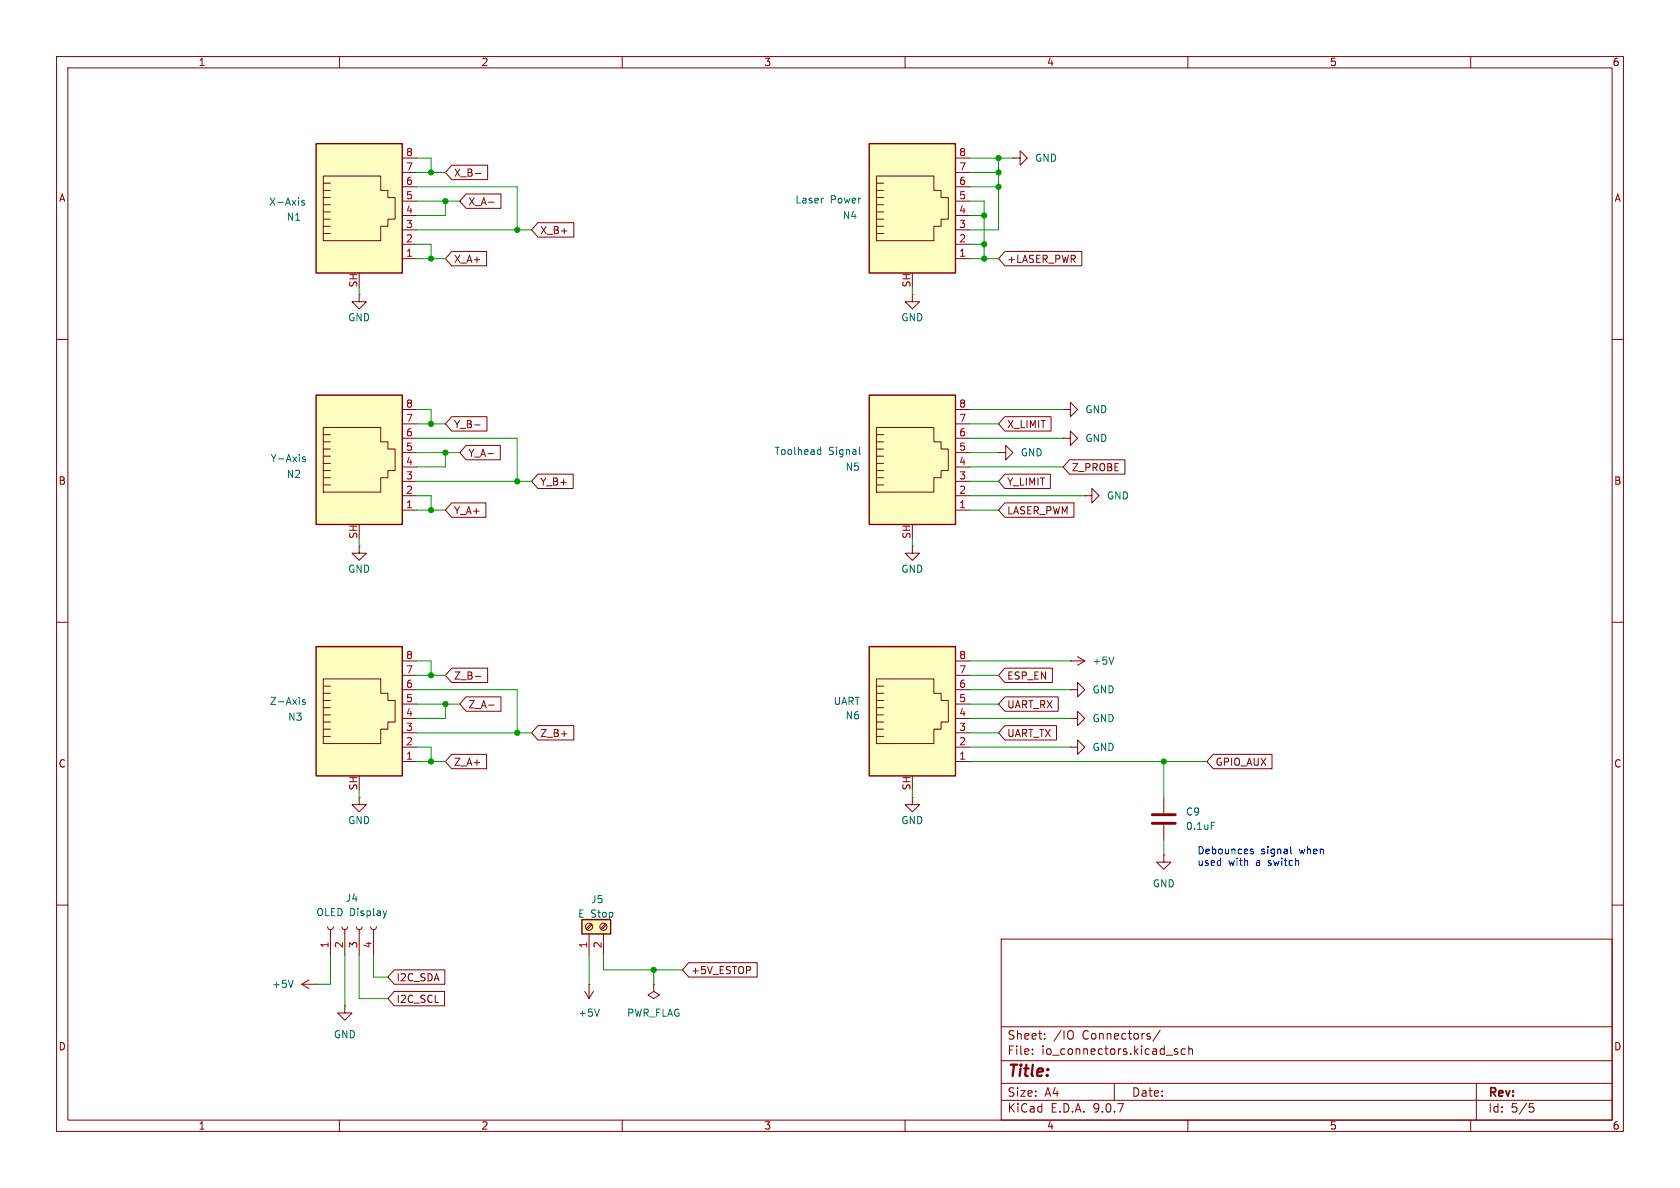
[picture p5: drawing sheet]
<svg xmlns="http://www.w3.org/2000/svg" width="297mm" height="210mm" viewBox="0 0 297 210" stroke-linecap="round" stroke-linejoin="round" font-family="sans-serif">
<g fill="none" stroke="#840000" stroke-width=".18">
<path d="M10 10h277v190h-277zM12 12h273v186h-273zM60 10v2M110 10v2M160 10v2M210 10v2M260 10v2M10 60h2M285 60h2M10 110h2M285 110h2M10 160h2"/>
<path d="M177 166h108v32h-108zM285 160h2M60 198v2M110 198v2M160 198v2M177 194.5h108M177 191.5h108M177 187.5h108M177 181.5h108M182.5 186.3v.1M182.5 185.5v.1M184.7 183.6v.1"/>
<path d="M184.7 182.8v.1M189.5 182.3a1.07 1.07 0 0 1 0 1.3M197 191.5v3M205.1 182.1l-1.3 2M208.2 185.5l-.4-.1-.2 .2 .1 .2 .5 .2v.3h-.6M209.5 185.5l-.4-.1-.3 .3v.4l.2 .2h.5M210 198v2M210.2 185.5l.2-.1 .3 .1 .1 .9M210.2 184.9v1.5M260 198v2M261 191.5v6.5M270.4 195.1h.7"/>
<path d="M270.5 195.7h.4l.3 .3-.2 .5-.5 .1"/>
</g>
<path d="M102.9 162.6h5v2.5h-5z" fill="#ffffc2"/>
<path d="M102.9 162.6h5v2.5h-5z" fill="none" stroke="#840000" stroke-width=".25"/>
<g fill="none" stroke="#840000" stroke-width=".18">
<path d="M63.5 52.1v1.2h1.3l-1.3 1.3-1.3-1.3h1.3M63.5 52.1h.1M189.2 121.9h1.3v-1.2l1.3 1.2-1.3 1.3v-1.3M189.2 121.9h.1M189.2 127h1.3v-1.3l1.3 1.3-1.3 1.3v-1.3M189.2 127h.1M189.2 132.1h1.3v-1.3l1.3 1.3-1.3 1.3v-1.3M189.2 132.1h.1M161.3 141v1.2h1.3l-1.3 1.3-1.3-1.3h1.3M161.3 141h.1M104.1 165.1v3.8M104.5 163.3l-.9 .9"/>
<path d="M104.6 163.5l-.8 .9M106.7 165.1v3.8M107 163.3l-.8 .9M107.2 163.5l-.9 .9"/>
<circle cx="104.1" cy="163.8" r=".63"/>
<circle cx="106.7" cy="163.8" r=".63"/>
</g>
<path d="M153.7 114.3h15.2v22.9h-15.2z" fill="#ffffc2"/>
<g fill="none" stroke="#840000" stroke-width=".18">
<path d="M191.8 87.6h1.2v-1.2l1.3 1.2-1.3 1.3v-1.3M191.8 87.6h.1M168.9 116.8h2.5M168.9 119.4h2.5M154.9 125.1h1.3M154.9 126.4h1.3M154.9 127.6h1.3M154.9 128.9h1.3M154.9 130.2h1.3M154.9 120h10.2v2.6h1.3v1.2h1.2v3.8h-1.2v1.3h-1.3v2.5h-10.2zM154.9 123.8h1.3M154.9 121.3h1.3"/>
<path d="M154.9 122.6h1.3M168.9 121.9h2.5M168.9 124.5h2.5M168.9 127h2.5M168.9 129.5h2.5M168.9 132.1h2.5M168.9 134.6h2.5"/>
</g>
<path d="M153.7 114.3h15.2v22.9h-15.2z" fill="none" stroke="#840000" stroke-width=".25"/>
<path d="M55.9 69.9h15.2v22.8h-15.2z" fill="#ffffc2"/>
<g fill="none" stroke="#840000" stroke-width=".18">
<path d="M57.1 75.6h10.2v2.5h1.3v1.3h1.2v3.8h-1.2v1.3h-1.3v2.5h-10.2zM57.1 79.4h1.3M57.1 76.8h1.3M57.1 78.1h1.3M71.1 72.4h2.6M71.1 74.9h2.6M71.1 77.5h2.6M57.1 80.6h1.3M57.1 81.9h1.3M57.1 83.2h1.3M57.1 84.5h1.3M57.1 85.7h1.3"/>
<path d="M63.5 96.5v1.3h1.3l-1.3 1.3-1.3-1.3h1.3M63.5 96.5h.1M71.1 80h2.6M71.1 82.6h2.6M71.1 85.1h2.6M71.1 87.6h2.6M71.1 90.2h2.6M205.7 151.1v1.3h1.3l-1.3 1.3-1.2-1.3h1.2M205.7 151.1h.1M53.3 174l1.3 .8M53.3 174h2.6M54.6 173.2l-1.3 .8"/>
<path d="M55.9 174h.1M57.9 163.8l.2 .4 .3 .1 .4-.1 .1-.4M58.4 164.3v4.6M60.5 163.8l.1 .4 .4 .1 .3-.1 .2-.4M61 177.8v1.3h1.2l-1.2 1.2-1.3-1.2h1.3M61 177.8h.1M61 164.3v4.6M63 163.8l.1 .4 .4 .1 .4-.1 .1-.4M63.5 164.3v4.6M65.5 163.8l.2 .4 .3 .1 .4-.1 .1-.4M66 164.3v4.6M103.4 175.3l.7 1.2"/>
<path d="M104.1 174h.1M104.1 174v2.5M104.9 175.3l-.8 1.2M115.6 174v1.3l1 .6-1 .6-1-.6 1-.6M115.6 174h.1"/>
</g>
<path d="M55.9 69.9h15.2v22.8h-15.2z" fill="none" stroke="#840000" stroke-width=".25"/>
<path d="M53.9 80.8h-.3l-.1 .1v.2l.4 .1v.3h-.4M51.8 173.3l-.4 1.3M68.3 161l-.3 .9M106 178.4l-.5 1.2" fill="none" stroke="#006464" stroke-width=".18"/>
<path d="M55.9 25.4h15.2v22.9h-15.2z" fill="#ffffc2"/>
<g fill="none" stroke="#840000" stroke-width=".18">
<path d="M57.1 36.2h1.3M57.1 37.5h1.3M57.1 38.7h1.3M57.1 31.1h10.2v2.6h1.3v1.2h1.2v3.8h-1.2v1.3h-1.3v2.5h-10.2zM57.1 34.9h1.3M57.1 32.4h1.3M57.1 33.7h1.3M71.1 27.9h2.6M71.1 30.5h2.6M71.1 33h2.6M71.1 35.6h2.6M71.1 38.1h2.6"/>
<path d="M179.1 27.9h1.2v-1.2l1.3 1.2-1.3 1.3v-1.3M179.1 27.9h.1M57.1 40h1.3M57.1 41.3h1.3M71.1 40.6h2.6M71.1 43.2h2.6M71.1 45.7h2.6M63.5 141v1.2h1.3l-1.3 1.3-1.3-1.3h1.3M63.5 141h.1"/>
</g>
<path d="M55.9 25.4h15.2v22.9h-15.2z" fill="none" stroke="#840000" stroke-width=".25"/>
<path d="M53.8 35.5l-.3-.1-.2 .2 .1 .2 .4 .1v.3h-.5" fill="none" stroke="#006464" stroke-width=".18"/>
<path d="M153.7 69.9h15.2v22.8h-15.2z" fill="#ffffc2"/>
<g fill="none" stroke="#840000" stroke-width=".18">
<path d="M161.3 52.1v1.2h1.3l-1.3 1.3-1.3-1.3h1.3M161.3 52.1h.1M154.9 75.6h10.2v2.5h1.3v1.3h1.2v3.8h-1.2v1.3h-1.3v2.5h-10.2zM154.9 79.4h1.3M154.9 76.8h1.3M154.9 78.1h1.3M168.9 72.4h2.5M168.9 74.9h2.5M168.9 77.5h2.5M154.9 80.6h1.3M154.9 81.9h1.3M154.9 83.2h1.3"/>
<path d="M154.9 84.5h1.3M154.9 85.7h1.3M168.9 80h2.5M168.9 82.6h2.5M168.9 85.1h2.5M168.9 87.6h2.5M168.9 90.2h2.5"/>
</g>
<path d="M153.7 69.9h15.2v22.8h-15.2z" fill="none" stroke="#840000" stroke-width=".25"/>
<path d="M144.6 79.5h.5M145.1 79.1v1.2M151.9 79.1v1.1l.2 .1M144.6 80.3h.5" fill="none" stroke="#006464" stroke-width=".18"/>
<path d="M153.7 25.4h15.2v22.9h-15.2z" fill="#ffffc2"/>
<g fill="none" stroke="#840000" stroke-width=".18">
<path d="M154.9 36.2h1.3M154.9 37.5h1.3M154.9 38.7h1.3M154.9 31.1h10.2v2.6h1.3v1.2h1.2v3.8h-1.2v1.3h-1.3v2.5h-10.2zM154.9 34.9h1.3M154.9 32.4h1.3M154.9 33.7h1.3M168.9 27.9h2.5M168.9 30.5h2.5M168.9 33h2.5M168.9 35.6h2.5M168.9 38.1h2.5"/>
<path d="M154.9 40h1.3M154.9 41.3h1.3M168.9 40.6h2.5M168.9 43.2h2.5M168.9 45.7h2.5M188 77.5h1.2v-1.3l1.3 1.3-1.3 1.2v-1.2M188 77.5h.1M188 72.4h1.2v-1.3l1.3 1.3-1.3 1.3v-1.3M188 72.4h.1M161.3 96.5v1.3h1.3l-1.3 1.3-1.3-1.3h1.3M161.3 96.5h.1M176.5 80h1.3v-1.3l1.3 1.3-1.3 1.3v-1.3"/>
<path d="M176.5 80h.1M205.7 141v2.8M205.7 145.8v2.8"/>
</g>
<path d="M153.7 25.4h15.2v22.9h-15.2z" fill="none" stroke="#840000" stroke-width=".25"/>
<path d="M145.5 35h.1M214.1 145.4h.6" fill="none" stroke="#006464" stroke-width=".18"/>
<path d="M203.7 144h4.1M203.7 145.5h4.1" fill="none" stroke="#840000" stroke-width=".51"/>
<path d="M55.9 114.3h15.2v22.9h-15.2z" fill="#ffffc2"/>
<g fill="none" stroke="#840000" stroke-width=".18">
<path d="M79.9 29.2h6.3v2.6h-6.3l-1.2-1.3zM82.4 34.3h6.2v2.5h-6.2l-1.1-1.2zM84 30.7h1M86.4 35.7h.9M95.1 39.4h6.3v2.5h-6.3l-1.1-1.3zM79.9 44.4h6.1v2.6h-6.1l-1.2-1.3zM177.6 44.4h13.7v2.6h-13.7l-1.1-1.3zM79.9 73.7h6.2v2.5h-6.2l-1.2-1.3zM82.4 78.7h6v2.6h-6l-1.1-1.3zM83.9 75.1h1M177.6 73.7h8.2v2.5h-8.2l-1.1-1.3zM79.9 88.9h6v2.5h-6l-1.2-1.2z"/>
<path d="M86.3 80.2h.9M95.1 83.8h6.2v2.6h-6.2l-1.1-1.3zM177.6 83.8h8.1v2.6h-8.1l-1.1-1.3zM177.6 88.9h12.3v2.5h-12.3l-1.1-1.2zM189.1 81.3h9.8v2.5h-9.8l-1.1-1.2zM71.1 116.8h2.6M71.1 119.4h2.6M79.9 118.1h6.3v2.6h-6.3l-1.2-1.3zM84 119.6h1M177.6 118.1h8.5v2.6h-8.5l-1.1-1.3zM189.2 116.8h.1M189.2 116.8h2.6"/>
<path d="M190.5 116.1l1.3 .7M191.8 116.8l-1.3 .8M57.1 125.1h1.3M57.1 126.4h1.3M57.1 127.6h1.3M57.1 128.9h1.3M57.1 130.2h1.3M57.1 120h10.2v2.6h1.3v1.2h1.2v3.8h-1.2v1.3h-1.3v2.5h-10.2zM57.1 123.8h1.3M57.1 121.3h1.3M57.1 122.6h1.3M71.1 121.9h2.6"/>
<path d="M71.1 124.5h2.6M71.1 127h2.6M71.1 129.5h2.6M71.1 132.1h2.6M71.1 134.6h2.6M79.9 133.3h6.1v2.6h-6.1l-1.2-1.3zM82.4 123.2h6.2v2.5h-6.2l-1.1-1.2zM86.4 124.6h.9M95.1 128.3h6.3v2.5h-6.3l-1.1-1.3zM177.6 123.2h9.5v2.5h-9.5l-1.1-1.2zM177.6 128.3h9.2v2.5h-9.2l-1.1-1.3zM214.5 133.3h10.4v2.6h-10.4l-1.1-1.3z"/>
<path d="M69.7 171.4h8.9v2.6h-8.9l-1.1-1.3zM69.7 175.3h8.9v2.5h-8.9l-1.1-1.3zM121.8 170.2h12.1v2.5h-12.1l-1.2-1.2z"/>
</g>
<path d="M55.9 114.3h15.2v22.9h-15.2z" fill="none" stroke="#840000" stroke-width=".25"/>
<path d="M196.9 116.1l-.4 1.3M53.9 123.7h-.3l-.1 .2v.1l.4 .2v.3h-.4" fill="none" stroke="#006464" stroke-width=".18"/>
<g fill="none" stroke="#009600" stroke-width=".18">
<path d="M73.7 27.9h2.5v2.6M73.7 33h17.7v7.6M73.7 35.6h7.6M73.7 30.5h5M78.7 35.6v2.5h-5M171.4 33h5.1M171.4 35.6h2.6v10.1M171.4 30.5h5.1M171.4 27.9h7.7M171.4 38.1h2.6M176.5 27.9v12.7h-5.1M63.5 50.8v1.3"/>
<path d="M73.7 43.2h2.5v2.5M73.7 45.7h5M73.7 40.6h20.3M161.3 50.8v1.3M171.4 45.7h5.1M171.4 43.2h2.6M73.7 72.4h2.5v2.5M73.7 77.5h17.7v7.6M73.7 74.9h5M171.4 77.5h16.6M171.4 72.4h16.6M171.4 74.9h5.1"/>
<path d="M63.5 95.3v1.2M73.7 87.6h2.5v2.6M73.7 90.2h5M73.7 80h7.6M73.7 85.1h20.3M78.7 80v2.6h-5M161.3 95.3v1.2M171.4 90.2h5.1M171.4 87.6h20.4M171.4 82.6h16.6M171.4 80h5.1M171.4 85.1h5.1"/>
<path d="M73.7 116.8h2.5v2.6M73.7 119.4h5M171.4 119.4h5.1M171.4 116.8h17.8M63.5 139.7v1.3M73.7 132.1h2.5v2.5M73.7 134.6h5M73.7 129.5h20.3M73.7 121.9h17.7v7.6M73.7 124.5h7.6M78.7 124.5v2.5h-5M161.3 139.7v1.3"/>
<path d="M171.4 127h17.8M171.4 134.6h42M171.4 129.5h5.1M171.4 121.9h17.8M171.4 124.5h5.1M171.4 132.1h17.8M205.7 134.6v6.4M205.7 148.6v2.5M58.4 168.9v5.1h-2.5M61 168.9v8.9M63.5 168.9v7.6h5.1M66 168.9v3.8h2.6"/>
<path d="M104.1 168.9v5.1M106.7 168.9v2.6h13.9M115.6 171.5v2.5"/>
</g>
<path d="M221.1 150.3l.5 .4-.2 .2h-.3M221.5 150.1h-.3l-.1 .2M228.2 149.7v1.1l.2 .1" fill="none" stroke="#0000c2" stroke-width=".18"/>
<g fill="#009600" stroke="#009600" stroke-width=".18">
<circle cx="205.7" cy="134.6" r=".46"/>
<circle cx="115.6" cy="171.5" r=".46"/>
<circle cx="76.2" cy="90.2" r=".46"/>
<circle cx="78.7" cy="124.5" r=".46"/>
<circle cx="76.2" cy="134.6" r=".46"/>
<circle cx="76.2" cy="119.4" r=".46"/>
<circle cx="174" cy="45.7" r=".46"/>
<circle cx="176.5" cy="30.5" r=".46"/>
<circle cx="174" cy="38.1" r=".46"/>
<circle cx="176.5" cy="33" r=".46"/>
<circle cx="176.5" cy="27.9" r=".46"/>
<circle cx="174" cy="43.2" r=".46"/>
<circle cx="91.4" cy="85.1" r=".46"/>
<circle cx="91.4" cy="40.6" r=".46"/>
<circle cx="91.4" cy="129.5" r=".46"/>
<circle cx="76.2" cy="74.9" r=".46"/>
<circle cx="78.7" cy="80" r=".46"/>
<circle cx="76.2" cy="45.7" r=".46"/>
<circle cx="76.2" cy="30.5" r=".46"/>
<circle cx="78.7" cy="35.6" r=".46"/>
</g>
<text font-size="2.8" fill="#840000" x="178" y="190.9">Title:</text>
<g font-size="2.1" fill="#840000">
<text x="178" y="184">Sheet:</text>
<text x="186.2" y="184">/IO</text>
<text x="191.4" y="184">Connectors/</text>
<text x="178" y="186.7">File:</text>
<text x="184.1" y="186.7">io_connectors.kicad_sch</text>
<text x="178" y="196.9">KiCad</text>
<text x="178" y="194.1">Size:</text>
<text x="184.7" y="194.1">A4</text>
<text x="185.7" y="196.9">E.D.A.</text>
<text x="193.3" y="196.9">9.0.7</text>
<text x="200" y="194.1">Date:</text>
<text x="263" y="194.3">Rev:</text>
<text x="263" y="196.9">Id:</text>
<text x="267.1" y="196.9">5/5</text>
</g>
<g font-size="1.8" fill="#840000">
<text x="35" y="11.9">1</text>
<text x="85" y="11.9">2</text>
<text x="135" y="11.9">3</text>
<text x="185" y="11.9">4</text>
<text x="235" y="11.9">5</text>
<text x="285" y="11.9">6</text>
<text x="10.3" y="35.9">A</text>
<text x="80.2" y="31.4">X_B-</text>
<text x="285.3" y="35.9">A</text>
<text x="82.7" y="36.5">X_A-</text>
<text x="95.4" y="41.6">X_B+</text>
<text x="80.2" y="46.7">X_A+</text>
<text x="178" y="46.7">+LASER_PWR</text>
<text x="80.2" y="75.9">Y_B-</text>
<text x="178" y="75.9">X_LIMIT</text>
<text x="82.7" y="81">Y_A-</text>
<text x="189.4" y="83.5">Z_PROBE</text>
<text x="10.3" y="85.9">B</text>
<text x="95.4" y="86">Y_B+</text>
<text x="178" y="86">Y_LIMIT</text>
<text x="285.3" y="85.9">B</text>
<text x="80.2" y="91.1">Y_A+</text>
<text x="178" y="91.1">LASER_PWM</text>
<text x="80.2" y="120.3">Z_B-</text>
<text x="82.7" y="125.4">Z_A-</text>
<text x="178" y="125.4">UART_RX</text>
<text x="178" y="120.3">ESP_EN</text>
<text x="95.4" y="130.5">Z_B+</text>
<text x="178" y="130.5">UART_TX</text>
<text x="10.3" y="135.9">C</text>
<text x="80.2" y="135.6">Z_A+</text>
<text x="214.8" y="135.6">GPIO_AUX</text>
<text x="285.3" y="135.9">C</text>
<text x="70" y="173.7">I2C_SDA</text>
<text x="122.1" y="172.4">+5V_ESTOP</text>
<text x="70" y="177.5">I2C_SCL</text>
<text x="10.3" y="185.9">D</text>
<text x="285.3" y="185.9">D</text>
<text x="35" y="199.9">1</text>
<text x="85" y="199.9">2</text>
<text x="135" y="199.9">3</text>
<text x="185" y="199.9">4</text>
<text x="235" y="199.9">5</text>
<text x="285" y="199.9">6</text>
</g>
<g font-size="1.8" fill="#a90000">
<text x="71.7" y="27.7">8</text>
<text x="169.5" y="27.7">8</text>
<text x="71.7" y="30.2">7</text>
<text x="71.7" y="32.8">6</text>
<text x="71.7" y="35.3">5</text>
<text x="169.5" y="30.2">7</text>
<text x="169.5" y="32.8">6</text>
<text x="169.5" y="35.3">5</text>
<text x="71.7" y="37.8">4</text>
<text x="71.7" y="40.4">3</text>
<text x="169.5" y="37.8">4</text>
<text x="169.5" y="40.4">3</text>
<text x="71.7" y="42.9">2</text>
<text x="71.7" y="45.5">1</text>
<text x="169.5" y="42.9">2</text>
<text x="169.5" y="45.5">1</text>
<text x="63.2" y="50.9" transform="rotate(-90 63.2 50.9)">SH</text>
<text x="161" y="50.9" transform="rotate(-90 161 50.9)">SH</text>
<text x="71.7" y="72.1">8</text>
<text x="71.7" y="74.7">7</text>
<text x="71.7" y="77.2">6</text>
<text x="169.5" y="72.1">8</text>
<text x="169.5" y="74.7">7</text>
<text x="169.5" y="77.2">6</text>
<text x="71.7" y="79.8">5</text>
<text x="71.7" y="82.3">4</text>
<text x="169.5" y="79.8">5</text>
<text x="169.5" y="82.3">4</text>
<text x="71.7" y="84.8">3</text>
<text x="71.7" y="87.4">2</text>
<text x="71.7" y="89.9">1</text>
<text x="169.5" y="84.8">3</text>
<text x="169.5" y="87.4">2</text>
<text x="169.5" y="89.9">1</text>
<text x="63.2" y="95.4" transform="rotate(-90 63.2 95.4)">SH</text>
<text x="161" y="95.4" transform="rotate(-90 161 95.4)">SH</text>
<text x="71.7" y="116.6">8</text>
<text x="71.7" y="119.1">7</text>
<text x="169.5" y="116.6">8</text>
<text x="169.5" y="119.1">7</text>
<text x="71.7" y="121.7">6</text>
<text x="71.7" y="124.2">5</text>
<text x="169.5" y="121.7">6</text>
<text x="169.5" y="124.2">5</text>
<text x="71.7" y="126.7">4</text>
<text x="71.7" y="129.3">3</text>
<text x="71.7" y="131.8">2</text>
<text x="169.5" y="126.7">4</text>
<text x="169.5" y="129.3">3</text>
<text x="169.5" y="131.8">2</text>
<text x="71.7" y="134.4">1</text>
<text x="169.5" y="134.4">1</text>
<text x="63.2" y="139.8" transform="rotate(-90 63.2 139.8)">SH</text>
<text x="161" y="139.8" transform="rotate(-90 161 139.8)">SH</text>
<text x="58.2" y="167.7" transform="rotate(-90 58.2 167.7)">1</text>
<text x="60.7" y="167.7" transform="rotate(-90 60.7 167.7)">2</text>
<text x="63.2" y="167.7" transform="rotate(-90 63.2 167.7)">3</text>
<text x="65.8" y="167.7" transform="rotate(-90 65.8 167.7)">4</text>
<text x="103.9" y="167.7" transform="rotate(-90 103.9 167.7)">1</text>
<text x="106.4" y="167.7" transform="rotate(-90 106.4 167.7)">2</text>
</g>
<g font-size="1.8" fill="#006464">
<text x="182.9" y="28.8">GND</text>
<text x="47.5" y="36.6">X-Axis</text>
<text x="50.6" y="39.2">N1</text>
<text x="140.5" y="36.2">Laser</text>
<text x="146.8" y="36.2">Power</text>
<text x="148.9" y="39">N4</text>
<text x="61.4" y="57">GND</text>
<text x="159.2" y="57">GND</text>
<text x="191.8" y="73.3">GND</text>
<text x="47.7" y="81.9">Y-Axis</text>
<text x="136.8" y="80.6">Toolhead</text>
<text x="146.5" y="80.6">Signal</text>
<text x="149.4" y="83.4">N5</text>
<text x="180.3" y="80.9">GND</text>
<text x="191.8" y="78.3">GND</text>
<text x="50.6" y="84.7">N2</text>
<text x="195.6" y="88.5">GND</text>
<text x="61.4" y="101.4">GND</text>
<text x="159.2" y="101.4">GND</text>
<text x="193" y="117.7">+5V</text>
<text x="47.6" y="124.8">Z-Axis</text>
<text x="147.3" y="124.8">UART</text>
<text x="193" y="122.8">GND</text>
<text x="50.8" y="127.6">N3</text>
<text x="149.4" y="127.4">N6</text>
<text x="193" y="127.9">GND</text>
<text x="193" y="132.9">GND</text>
<text x="61.4" y="145.9">GND</text>
<text x="159.2" y="145.9">GND</text>
<text x="209.6" y="144.4">C9</text>
<text x="209.6" y="146.9">0.1uF</text>
<text x="61" y="159.6">J4</text>
<text x="104.4" y="159.9">J5</text>
<text x="203.7" y="157.1">GND</text>
<text x="55.8" y="162.2">OLED Display</text>
<text x="102.1" y="162.4">E Stop</text>
<text x="48" y="174.9">+5V</text>
<text x="102.1" y="179.9">+5V</text>
<text x="110.8" y="179.9">PWR_FLAG</text>
<text x="58.9" y="183.7">GND</text>
</g>
<g font-size="1.8" fill="#0000c2">
<text x="211.6" y="151.3">Debounces</text>
<text x="211.6" y="153.4">used</text>
<text x="217.2" y="153.4">with</text>
<text x="222.1" y="153.4">a</text>
<text x="222.9" y="151.3">signal</text>
<text x="224.5" y="153.4">switch</text>
<text x="229.8" y="151.3">when</text>
</g>
</svg>
